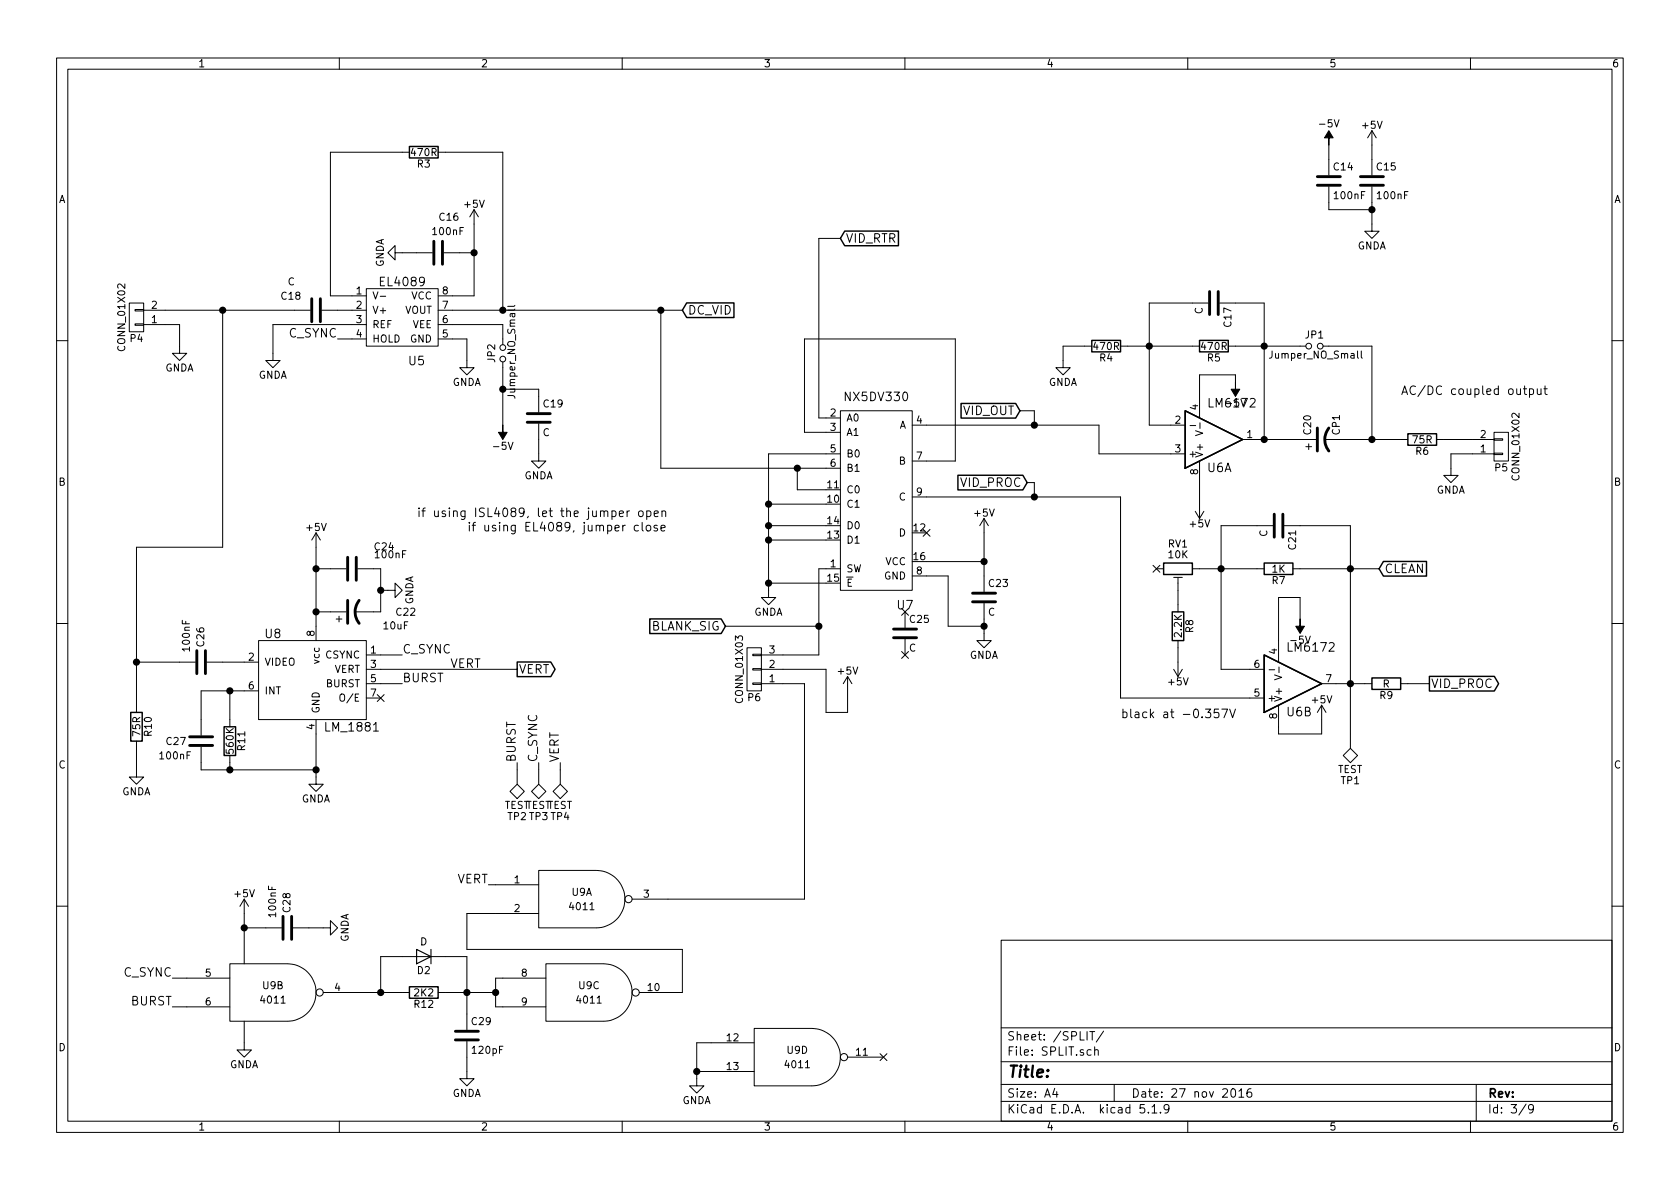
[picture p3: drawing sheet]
<svg xmlns="http://www.w3.org/2000/svg" width="297mm" height="210mm" viewBox="0 0 297 210" stroke-linecap="round" stroke-linejoin="round" font-family="sans-serif">
<g fill="none" stroke="#000" stroke-width=".18">
<path d="M10 10.3h277v189.9h-277zM12 12.2h273v186.1h-273zM60 10.3v1.9M110 10.3v1.9M160 10.3v1.9M210 10.3v1.9M260 10.3v1.9M72.4 26.9h-14v25.4h6.4M77.5 26.9h11.4v28M83.8 37.1v15.2h-6.3M83.8 37.1l-.7 1.2M83.8 37.1l.8 1.2"/>
<path d="M234.9 25.6v5.4M234.9 33v4.1h7.7M242.6 33v7.9h1.2l-1.2 1.3-1.3-1.3h1.3M242.6 23.1v7.9M242.6 23.1l-.8 1.3M242.6 23.1l.7 1.3M22.9 53.6h2.5v5.1h-2.5zM23.9 54.7h1.5v.3h-1.5zM23.9 57.3h1.5v.2h-1.5zM25.4 57.4h6.3v5.1h1.3l-1.3 1.2-1.2-1.2h1.2M25.4 54.9h29.5M39.4 54.9v41.9h-15.3v29.2"/>
<path d="M56.9 54.9h7.9M59.7 59.9h5.1M64.8 51h12.7v10.2h-12.7zM64.8 57.4h-16.5v6.3h1.2l-1.2 1.3-1.3-1.3h1.3M66 51.6l.4 1.3 .4-1.3M67.2 52.4h1M69.8 44.7v-1.3l-1.2 1.3 1.2 1.3v-1.3h6.7M77.5 59.9h5v5.1h1.3l-1.3 1.3-1.2-1.3h1.2M77.5 54.9h43.1M77.5 57.4h11.4v3.6M78.5 44.7h5.3M91 54l-.1 .2h-1.1"/>
<path d="M116.8 54.9v27.9h31.8M148.6 42.2h-3.8v31.7h3.8M213.6 53.6h-10.4v21.6h6.3M215.6 53.6h7.9v24.1M10 60.2h2M88.9 68.8h6.3v4.1M88.9 64v11.2M95.2 74.9v6.6h1.3l-1.3 1.3-1.2-1.3h1.2M148.6 72.6h12.7v31.8h-12.7zM148.6 76.4h-6.4v-16.5h26.7v21.6h-7.6M161.3 75.2h33v5.1h15.2M180.3 72.6h2.6v2.6"/>
<path d="M193 61.2h-5v3.8h1.2l-1.2 1.3-1.3-1.3h1.3M198.1 61.2h14M210.4 75.3h1M211.4 76.2l1.2 .4-1.2 .4M212.2 74.8v1M217.2 61.2h13.7M218.4 67.6v-1.3h-6.3v7.6M219.7 77.7h13M230.9 79h1M231.4 78.5v1M233.9 61.2h8.7v16.5M234.2 77.7h14.7"/>
<path d="M240.7 62.1v1.1l.2 .1M254 77.7h10.2M264.2 77.6h1.5v.2h-1.5zM264.2 76.4h2.5v5.1h-2.5zM269.3 68.8h.6M269.6 68.2v1.3v.2l.3 .1M270.4 68.8h.5l.2 .1v.7a.48 .48 0 0 1-.7 .1M270.4 68.8v1.5M271.8 68.8v.7a.37 .37 0 0 0 .3 .3 .37 .37 0 0 0 .4-.2M272.5 68.8v1M273 68.8h.6M273.2 68.2v1.3l.1 .2 .3 .1"/>
<path d="M285 60.2h2M55.9 94.2l-.8 1.3M55.9 94.2v19.1M55.9 94.2l.7 1.3M108.2 90.4l.4-.1 .3 .3-.1 .7h-.6M109.5 90.9l.7-.2v-.3l-.5-.1-.2 .2 .1 .8h.6M110.9 90.3v1.1M111.3 90.3l-.4 .3M112.9 93l-.5-.1-.2 .1v.7a.48 .48 0 0 0 .7 .1M113 90.5l.2-.2 .4 .2 .1 .6-.1 .2-.4 .1-.2-.2zM113.5 92.4v1.3l.2 .2M114.3 93l.3-.1 .4 .1 .1 .6-.2 .2-.3 .1-.3-.2z"/>
<path d="M114.4 90.4l.4-.1 .3 .3v.5l-.2 .2h-.5M114.4 90.3v1.6M115.7 90.9l.7-.2-.1-.3-.4-.1-.2 .2v.8h.6M116.2 93l-.4-.1-.2 .2 .1 .2 .5 .2v.3h-.6M116.9 93.4l.7-.2-.1-.2-.4-.1-.2 .2v.7h.6M117 90.5l.1-.1a.37 .37 0 0 1 .6 .1v.9M117 90.3v1.1M135.9 93h10.1M135.9 95.5h10.1M135.9 89.1h10.1M141 82.8v3.8h5M148.6 80.3h-12.7v25.4h1.3l-1.3 1.2-1.3-1.2h1.3"/>
<path d="M161.3 87.9h36.8v35.5h25.4M163.2 93.6l1.2 1.2M163.8 99.3h10.2M164.4 93.6l-1.2 1.2M174 91.7v12.9M174 91.7l-.8 1.3M174 91.7l.8 1.3M181.6 85.3h1.3v2.6M203.9 100l1.2 1.2M205.1 100l-1.2 1.2M211.3 90.4l.8 1.3M212.1 81.5v10.2"/>
<path d="M212.9 90.4l-.8 1.3M225 93h-9.1v25.4h7.6M227.1 93h11.7v39.3M264.2 80.1h1.5v.3h-1.5zM264.2 80.3h-7.7v3.8h1.3l-1.3 1.2-1.2-1.2h1.2M10 110.3h2M24.1 117.1h10.4M36.6 117.1h9.1M45.7 113.3h19.1v13.9h-19.1zM55.9 100.6h5.3M55.9 108.2h5.3M59.4 109.5h1.1"/>
<path d="M59.9 109v1M63.2 100.6h4.1v7.6h-4.6M64.8 118.4h26.6M64.8 115.8h6.3M67.3 104.4h2.5v-1.3l1.3 1.3-1.3 1.3v-1.3M128.3 110.7h16.5M132.1 114.5h2.5v7.7h-2.5zM133.1 115.7h1.5v.2h-1.5zM133.1 118.2h1.5v.3h-1.5zM134.6 118.4h11.4v7.6h3.9v-6.4M135.9 103.1h10.1M148.6 100.6h-3.8v15.2h-10.2"/>
<path d="M149.9 119.6l-.8 1.3M149.9 119.6l.7 1.3M159.4 107.6l1.2 1.2M159.4 115.2l1.2 1.2M160 108.2v2.8M160 113v2.8M160.6 107.6l-1.2 1.2M160.6 115.2l-1.2 1.2M161.3 101.8h6.3v8.9h6.4M174 106.7v6.6h1.3l-1.3 1.2-1.3-1.2h1.3M204.5 100.6h1.2M207.5 118.4l.8 1.2"/>
<path d="M207.5 102.1h1.5M208.3 102.1v6.1M208.3 113.3v6.3M209 118.4l-.7 1.2M210.8 100.6h12.7M224.4 118.4h1M225.3 119.3l1.3 .5-1.3 .4M226.1 118v.9M228.6 100.6h15.2M229.9 109.5v-3.8h-3.8v11.4M285 110.3h2M24.1 131.1v6.3h1.3l-1.3 1.3-1.2-1.3h1.2"/>
<path d="M35.6 132.1v4h20.3M40.6 122.2v6.3M40.6 133.6v2.5M45.7 122.2h-10.1v7.8M55.9 127.2v11.5h1.2l-1.2 1.2-1.3-1.2h1.3M60.1 122.9a.45 .45 0 0 1 .8 0 .88 .88 0 0 1-.3 1.1l-.3-.1a1.07 1.07 0 0 1-.2-1zM64.8 123.4h2.5M64.8 120.9h6.3M66.7 122.8l1.2 1.2M67.9 122.8l-1.2 1.2M90.2 139.9l1.2-1.2 1.3 1.2-1.3 1.3zM91.4 134.9v3.8"/>
<path d="M94 139.9l1.2-1.2 1.3 1.2-1.3 1.3zM95.2 134.9v3.8M97.8 139.9l1.3-1.2 1.2 1.2-1.2 1.3zM99.1 134.9v3.8M133.1 120.8h1.5v.2h-1.5zM134.6 120.9h7.6v38.1h-30.4M215.5 125.4h-.8v.7l.2-.1h.5l.1 .3v.5l-.3 .1h-.3l-.2-.1M216 125.4h1l-.6 1.5M217.4 125.4l.5 1.5 .5-1.5M226.1 124.7v5.1h7.6v-5.1M233.7 120.9h8.9M233.7 124.7l-.8 1.3"/>
<path d="M233.7 124.7l.7 1.3M237.5 133.6l1.3-1.3 1.2 1.3-1.2 1.3zM247.6 120.9h5.1M43.2 159l-.8 1.3M43.2 159v11.4M43.2 159l.7 1.3M86.4 156.5h8.8M105.4 153.9h-10.2v10.2h10.2M105.5 153.9a5.1 5.1 0 0 1 5 5.1 5.1 5.1 0 0 1-5 5.1M10 160.2h2M30.5 173h10.1M30.5 178h10.1"/>
<path d="M43.2 164.1h6.6M50.8 170.4h-10.2v10.2h10.2M50.9 170.4a5.1 5.1 0 0 1 5 5.1 5.1 5.1 0 0 1-5 5.1M51.8 164.1h6.6v-1.3l1.3 1.3-1.3 1.2v-1.2M57.1 175.5h15.3M67.3 175.5v-6.3h15.2v12.9M77.5 175.5h10.1M95.2 161.5h-12.7v6.4h38.1v7.6h-7.6M96.5 173h-8.9v5h8.9M106.7 170.4h-10.2v10.2h10.2M106.7 170.4a5.1 5.1 0 0 1 5.1 5.1 5.1 5.1 0 0 1-5.1 5.1M177 166.3h108v32h-108z"/>
<path d="M285 160.2h2M43.2 180.6v5.1h1.2l-1.2 1.2-1.3-1.2h1.3M60 198.3v1.9M82.5 184.1v6.6h1.3l-1.3 1.3-1.2-1.3h1.2M110 198.3v1.9M123.2 189.5h10.1M133.3 184.4h-10.1v7.6h1.3l-1.3 1.3-1.3-1.3h1.3M143.5 181.9h-10.2v10.1h10.2M143.6 181.9a5.1 5.1 0 0 1 5 5 5.1 5.1 0 0 1-5 5.1M149.9 186.9h6.3M155.6 186.3l1.2 1.2M156.8 186.3l-1.2 1.2"/>
<path d="M160 198.3v1.9M177 194.8h108M177 191.8h108M177 187.8h108M177 181.8h108M186.5 192.5l-.4 1h1M186.8 193v1M192.7 182.4h.8M192.9 185.7l-.4-.1-.3 .3 .1 .6h.6M193.1 182.4v1.5M193.5 185.7l.3-.1 .3 .1 .1 .9M193.5 185.1v1.5"/>
<path d="M195.1 182.3l-1.3 2M197 191.8v3M202.3 195.3h-.7l-.1 .7 .3-.1 .5 .1 .1 .2-.1 .5-.2 .1-.6-.1M203 196.7v.1M203.7 195.8l.4-.5v1.5M203.7 196.8h.8M205.2 196.7v.1M206.7 196l-.1 .2a.48 .48 0 0 1-.7-.1v-.6a.48 .48 0 0 1 .7-.1v.1a1.19 1.19 0 0 1-.2 1.2l-.4 .1M210 198.3v1.9M217.8 192.7l.3-.2a.94 .94 0 0 1 0 1.5l-.4-.3-.1-.6zM219 193l.5-.5v1.5M219 194h.9"/>
<path d="M221.2 192.5a.59 .59 0 0 0-.7 .7v.7l.3 .1 .5-.1v-.5l-.1-.2-.4-.1-.3 .3M260 198.3v1.9M261 191.8v6.5M269.8 195.2l-1.2 2M271.1 196l-.3 .3-.4-.1-.1-.2v-.4l.1-.2 .4-.1 .2 .2a1.19 1.19 0 0 1-.2 1.2l-.4 .1"/>
<circle cx="88.9" cy="63.5" r=".51"/>
<circle cx="88.9" cy="61.5" r=".51"/>
<circle cx="231.4" cy="61.2" r=".51"/>
<circle cx="233.4" cy="61.2" r=".51"/>
<circle cx="111.1" cy="159" r=".63"/>
<circle cx="56.5" cy="175.5" r=".63"/>
<circle cx="112.4" cy="175.5" r=".63"/>
<circle cx="149.2" cy="186.9" r=".63"/>
</g>
<path d="M234.9 23.1l.8 1.3h-.8v1.2v-1.2h-.7zM88.9 75.2v1.2h.8l-.8 1.3-.8-1.3h.8zM218.4 67.6v1.2h.8l-.8 1.3-.7-1.3h.7zM229.9 109.5v1.2h.7l-.7 1.3-.8-1.3h.8z" fill="#000" stroke="#000" stroke-width=".18"/>
<g fill="none" stroke="#000" stroke-width=".25">
<path d="M72.4 25.9h5.1v2h-5.1zM121.4 53.6h8.4v2.6h-8.4l-.8-1.3zM149.4 40.9h9.5v2.6h-9.5l-.8-1.3zM169.9 71.3h9.7l.7 1.3-.7 1.3h-9.7zM193 60.2h5.1v2h-5.1zM209.5 72.6l10.2 5.1-10.2 5.1zM212.1 60.2h5.1v2h-5.1zM248.9 76.7h5.1v2h-5.1zM169.4 84h11.4l.8 1.3-.8 1.3h-11.4zM205.7 99.6h5.1v2h-5.1zM223.5 99.6h5.1v2h-5.1zM244.6 99.3h7.6v2.6h-7.6l-.8-1.3z"/>
<path d="M91.4 117.1h6l.7 1.3-.7 1.3h-6zM114.9 109.4h12.6l.8 1.3-.8 1.3h-12.6zM207.3 108.2h2v5.1h-2zM223.5 115.8l10.2 5.1-10.2 5.1zM242.6 119.9h5v2h-5zM252.7 119.6h11.5l.8 1.3-.8 1.3h-11.5zM23.1 126h2v5.1h-2zM39.6 128.5h2.1v5.1h-2.1zM72.4 174.5h5.1v2h-5.1z"/>
</g>
<g fill="none" stroke="#000" stroke-width=".51">
<path d="M232.9 32.8h4.1M232.9 31.2h4.1M240.5 32.8h4.1M240.5 31.2h4.1M55.1 52.8v4.1M56.6 52.8v4.1M76.7 42.7v4M78.2 42.7v4M213.9 51.6v4M215.4 51.6v4M93.2 74.7h4.1M93.2 73.1h4.1"/>
<path d="M232.9 75.7v4.1M234.9 75.7a3.3 3.3 0 0 0 0 4.1M61.5 98.5v4.1M63 98.5v4.1M225.3 90.9v4.1M226.8 90.9v4.1M34.8 115.1v4M36.3 115.1v4M61.5 106.2v4M63.5 106.2a3.3 3.3 0 0 0 0 4M158 112.8h4.1M158 111.2h4.1"/>
<path d="M172 106.4h4M172 104.9h4M33.5 131.8h4.1M33.5 130.3h4.1M50 162v4.1M51.6 162v4.1M80.5 183.9h4.1M80.5 182.4h4.1"/>
</g>
<path d="M73.7 167.9l2.5 1.3-2.5 1.2zM76.2 167.9v2.5" fill="none" stroke="#000" stroke-width=".2"/>
<g fill="#000" stroke="#000" stroke-width=".25">
<circle cx="242.6" cy="37.1" r=".51"/>
<circle cx="39.4" cy="54.9" r=".51"/>
<circle cx="83.8" cy="44.7" r=".51"/>
<circle cx="88.9" cy="54.9" r=".51"/>
<circle cx="116.8" cy="54.9" r=".51"/>
<circle cx="88.9" cy="68.8" r=".51"/>
<circle cx="182.9" cy="75.2" r=".51"/>
<circle cx="203.2" cy="61.2" r=".51"/>
<circle cx="223.5" cy="61.2" r=".51"/>
<circle cx="223.5" cy="77.7" r=".51"/>
<circle cx="242.6" cy="77.7" r=".51"/>
<circle cx="135.9" cy="93" r=".51"/>
<circle cx="135.9" cy="95.5" r=".51"/>
<circle cx="135.9" cy="89.1" r=".51"/>
<circle cx="141" cy="82.8" r=".51"/>
<circle cx="174" cy="99.3" r=".51"/>
<circle cx="182.9" cy="87.9" r=".51"/>
<circle cx="24.1" cy="117.1" r=".51"/>
<circle cx="55.9" cy="100.6" r=".51"/>
<circle cx="55.9" cy="108.2" r=".51"/>
<circle cx="67.3" cy="104.4" r=".51"/>
<circle cx="135.9" cy="103.1" r=".51"/>
<circle cx="144.8" cy="110.7" r=".51"/>
<circle cx="174" cy="110.7" r=".51"/>
<circle cx="215.9" cy="100.6" r=".51"/>
<circle cx="238.8" cy="100.6" r=".51"/>
<circle cx="40.6" cy="122.2" r=".51"/>
<circle cx="40.6" cy="136.1" r=".51"/>
<circle cx="55.9" cy="136.1" r=".51"/>
<circle cx="238.8" cy="120.9" r=".51"/>
<circle cx="43.2" cy="164.1" r=".51"/>
<circle cx="67.3" cy="175.5" r=".51"/>
<circle cx="82.6" cy="175.5" r=".51"/>
<circle cx="87.6" cy="175.5" r=".51"/>
<circle cx="123.2" cy="189.5" r=".51"/>
</g>
<text font-size="2.8" x="178" y="190.5">Title:</text>
<g font-size="2.1">
<text x="149.5" y="42.9">VID_RTR</text>
<text x="67.4" y="50.6">EL4089</text>
<text x="51.1" y="59.7">C_SYNC</text>
<text x="121.6" y="55.6">DC_VID</text>
<text x="72.3" y="64.6">U5</text>
<text x="149.6" y="70.9">NX5DV330</text>
<text x="247.6" y="69.8">AC/DC coupled output</text>
<text x="170.2" y="73.4">VID_OUT</text>
<text x="213.9" y="72.1">LM6172</text>
<text x="213.5" y="83.5">U6A</text>
<text x="169.8" y="86.1">VID_PROC</text>
<text x="73.7" y="91.4">if using ISL4089, let the jumper open</text>
<text x="82.5" y="94">if using EL4089, jumper close</text>
<text x="244.8" y="101.3">CLEAN</text>
<text x="158.7" y="107.8">U7</text>
<text x="46.9" y="112.8">U8</text>
<text x="115.1" y="111.5">BLANK_SIG</text>
<text x="71.1" y="115.6">C_SYNC</text>
<text x="79.4" y="118.1">VERT</text>
<text x="91.7" y="119.1">VERT</text>
<text x="227.9" y="115.2">LM6172</text>
<text x="71.1" y="120.6">BURST</text>
<text x="253" y="121.7">VID_PROC</text>
<text x="57.8" y="129.4">LM_1881</text>
<text x="198.1" y="127">black at -0.357V</text>
<text x="227.6" y="126.7">U6B</text>
<text x="91.2" y="134.9" transform="rotate(-90 91.2 134.9)">BURST</text>
<text x="95" y="134.9" transform="rotate(-90 95 134.9)">C_SYNC</text>
<text x="98.8" y="134.9" transform="rotate(-90 98.8 134.9)">VERT</text>
<text x="80.7" y="156.2">VERT</text>
<text x="21.9" y="172.7">C_SYNC</text>
<text x="23.2" y="177.8">BURST</text>
<text x="178" y="184">Sheet: /SPLIT/</text>
<text x="178" y="186.7">File: SPLIT.sch</text>
<text x="178" y="196.9">KiCad E.D.A. kicad 5.1.9</text>
<text x="178" y="194.1">Size: A4</text>
<text x="200" y="194.1">Date: 27 nov 2016</text>
<text x="263" y="194.1">Rev:</text>
<text x="263" y="196.9">Id: 3/9</text>
</g>
<g font-size="1.8">
<text x="35" y="11.9">1</text>
<text x="85" y="11.9">2</text>
<text x="135" y="11.9">3</text>
<text x="185" y="11.9">4</text>
<text x="235" y="11.9">5</text>
<text x="285" y="11.9">6</text>
<text x="233.6" y="22.5">-5V</text>
<text x="241" y="22.8">+5V</text>
<text x="72.8" y="27.6">470R</text>
<text x="73.8" y="29.6">R3</text>
<text x="10.4" y="35.9">A</text>
<text x="235.9" y="30.1">C14</text>
<text x="236" y="35.2">100nF</text>
<text x="243.5" y="30.1">C15</text>
<text x="243.7" y="35.2">100nF</text>
<text x="285.4" y="35.9">A</text>
<text x="76.7" y="41.6">100nF</text>
<text x="77.7" y="39">C16</text>
<text x="82.2" y="36.7">+5V</text>
<text x="67.9" y="47.3" transform="rotate(-90 67.9 47.3)">GNDA</text>
<text x="240" y="44.1">GNDA</text>
<text x="49.8" y="53">C18</text>
<text x="50.9" y="50.5">C</text>
<text x="63" y="52.1">1</text>
<text x="72.7" y="53">VCC</text>
<text x="78.3" y="52.1">8</text>
<text x="26.8" y="57.1">1</text>
<text x="26.8" y="54.6">2</text>
<text x="63" y="54.6">2</text>
<text x="63" y="57.1">3</text>
<text x="63" y="59.7">4</text>
<text x="65.8" y="55.5">V+</text>
<text x="65.8" y="58">REF</text>
<text x="71.6" y="55.5">VOUT</text>
<text x="72.9" y="58">VEE</text>
<text x="78.3" y="59.7">5</text>
<text x="78.3" y="57.1">6</text>
<text x="78.3" y="54.6">7</text>
<text x="212.6" y="55.6" transform="rotate(-90 212.6 55.6)">C</text>
<text x="217.7" y="57.8" transform="rotate(-90 217.7 57.8)">C17</text>
<text x="230.8" y="59.9">JP1</text>
<text x="22.1" y="61.8" transform="rotate(-90 22.1 61.8)">CONN_01X02</text>
<text x="23.1" y="60.5">P4</text>
<text x="29.2" y="65.7">GNDA</text>
<text x="65.8" y="60.6">HOLD</text>
<text x="72.5" y="60.6">GND</text>
<text x="87.6" y="64.1" transform="rotate(-90 87.6 64.1)">JP2</text>
<text x="193.5" y="61.9">470R</text>
<text x="194.5" y="63.9">R4</text>
<text x="212.5" y="61.9">470R</text>
<text x="213.5" y="63.9">R5</text>
<text x="224.8" y="63.4">Jumper_NO_Small</text>
<text x="45.7" y="67">GNDA</text>
<text x="80" y="68.2">GNDA</text>
<text x="91.1" y="70.1" transform="rotate(-90 91.1 70.1)">Jumper_NO_Small</text>
<text x="185.4" y="68.2">GNDA</text>
<text x="217.1" y="71.9">-5V</text>
<text x="96" y="77.1">C</text>
<text x="96.2" y="72.1">C19</text>
<text x="146.8" y="73.7">2</text>
<text x="146.8" y="76.2">3</text>
<text x="149.6" y="74.5">A0</text>
<text x="149.6" y="77.1">A1</text>
<text x="159" y="75.8">A</text>
<text x="162.1" y="74.9">4</text>
<text x="207.8" y="74.9">2</text>
<text x="211.8" y="72.5" transform="rotate(-90 211.8 72.5)">4</text>
<text x="220.5" y="77.5">1</text>
<text x="231.8" y="76.8" transform="rotate(-90 231.8 76.8)">C20</text>
<text x="236.9" y="76.8" transform="rotate(-90 236.9 76.8)">CP1</text>
<text x="261.8" y="77.5">2</text>
<text x="87.5" y="79.5">-5V</text>
<text x="146.8" y="80">5</text>
<text x="146.8" y="82.5">6</text>
<text x="149.6" y="80.9">B0</text>
<text x="149.6" y="83.4">B1</text>
<text x="159" y="82.2">B</text>
<text x="162.1" y="81.3">7</text>
<text x="207.8" y="80">3</text>
<text x="210.1" y="80.9">+</text>
<text x="211.8" y="83.9" transform="rotate(-90 211.8 83.9)">8</text>
<text x="212.7" y="81" transform="rotate(-90 212.7 81)">V+</text>
<text x="249.8" y="78.4">75R</text>
<text x="250.3" y="80.4">R6</text>
<text x="261.8" y="80">1</text>
<text x="264.4" y="83.4">P5</text>
<text x="10.4" y="85.9">B</text>
<text x="92.7" y="84.8">GNDA</text>
<text x="146.4" y="88.9">10</text>
<text x="146.4" y="86.4">11</text>
<text x="149.6" y="89.8">C1</text>
<text x="149.6" y="87.2">C0</text>
<text x="159" y="88.5">C</text>
<text x="162.1" y="87.6">9</text>
<text x="253.9" y="87.3">GNDA</text>
<text x="268.7" y="84.6" transform="rotate(-90 268.7 84.6)">CONN_01X02</text>
<text x="285.4" y="85.9">B</text>
<text x="54.3" y="93.9">+5V</text>
<text x="146.4" y="95.2">13</text>
<text x="146.4" y="92.7">14</text>
<text x="149.6" y="93.6">D0</text>
<text x="159" y="94.9">D</text>
<text x="161.6" y="94">12</text>
<text x="172.4" y="91.4">+5V</text>
<text x="210.5" y="93.3">+5V</text>
<text x="224.1" y="94.9" transform="rotate(-90 224.1 94.9)">C</text>
<text x="66.3" y="97.3">C24</text>
<text x="66.5" y="98.7">100nF</text>
<text x="146.8" y="100.3">1</text>
<text x="149.6" y="101.2">SW</text>
<text x="149.6" y="96.1">D1</text>
<text x="156.5" y="99.9">VCC</text>
<text x="161.6" y="99.1">16</text>
<text x="162.1" y="101.6">8</text>
<text x="206.6" y="96.8">RV1</text>
<text x="206.7" y="98.7">10K</text>
<text x="224.9" y="101.3">1K</text>
<text x="229.2" y="97.1" transform="rotate(-90 229.2 97.1)">C21</text>
<text x="73.1" y="107" transform="rotate(-90 73.1 107)">GNDA</text>
<text x="146.4" y="102.9">15</text>
<text x="149.6" y="103.8">E</text>
<text x="156.3" y="102.5">GND</text>
<text x="174.9" y="103.8">C23</text>
<text x="224.9" y="103.3">R7</text>
<text x="55.6" y="112.5" transform="rotate(-90 55.6 112.5)">8</text>
<text x="67.9" y="111.3">10uF</text>
<text x="70.1" y="108.9">C22</text>
<text x="133.3" y="108.9">GNDA</text>
<text x="160.9" y="110.2">C25</text>
<text x="174.7" y="108.9">C</text>
<text x="209" y="112.6" transform="rotate(-90 209 112.6)">2.2K</text>
<text x="211" y="111.9" transform="rotate(-90 211 111.9)">R8</text>
<text x="228.5" y="113.8">-5V</text>
<text x="33.6" y="115" transform="rotate(-90 33.6 115)">100nF</text>
<text x="36.1" y="114.3" transform="rotate(-90 36.1 114.3)">C26</text>
<text x="44" y="116.8">2</text>
<text x="46.7" y="117.7">VIDEO</text>
<text x="56.5" y="117.2" transform="rotate(-90 56.5 117.2)">vcc</text>
<text x="57.6" y="116.5">CSYNC</text>
<text x="59" y="119">VERT</text>
<text x="65.6" y="115.6">1</text>
<text x="65.6" y="118.1">3</text>
<text x="136" y="118.1">2</text>
<text x="136" y="115.6">3</text>
<text x="148.3" y="119.3">+5V</text>
<text x="160.7" y="115.2">C</text>
<text x="171.4" y="116.5">GNDA</text>
<text x="221.8" y="118.1">6</text>
<text x="225.8" y="115.7" transform="rotate(-90 225.8 115.7)">4</text>
<text x="44" y="121.9">6</text>
<text x="46.7" y="122.8">INT</text>
<text x="57.7" y="121.5">BURST</text>
<text x="60.7" y="124.1">O/E</text>
<text x="65.6" y="120.6">5</text>
<text x="65.6" y="123.2">7</text>
<text x="131.4" y="124" transform="rotate(-90 131.4 124)">CONN_01X03</text>
<text x="132.3" y="124">P6</text>
<text x="136" y="120.6">1</text>
<text x="206.7" y="121.2">+5V</text>
<text x="221.8" y="123.2">5</text>
<text x="224" y="124.1">+</text>
<text x="226.7" y="124.2" transform="rotate(-90 226.7 124.2)">V+</text>
<text x="232.1" y="124.4">+5V</text>
<text x="234.5" y="120.6">7</text>
<text x="244" y="123.6">R9</text>
<text x="244.5" y="121.6">R</text>
<text x="24.8" y="130.1" transform="rotate(-90 24.8 130.1)">75R</text>
<text x="26.8" y="130.1" transform="rotate(-90 26.8 130.1)">R10</text>
<text x="29.5" y="131.7">C27</text>
<text x="55.6" y="129" transform="rotate(-90 55.6 129)">4</text>
<text x="56.5" y="126.2" transform="rotate(-90 56.5 126.2)">GND</text>
<text x="225.8" y="127.1" transform="rotate(-90 225.8 127.1)">8</text>
<text x="10.4" y="135.9">C</text>
<text x="28.4" y="134.3">100nF</text>
<text x="41.3" y="133.1" transform="rotate(-90 41.3 133.1)">560K</text>
<text x="43.4" y="132.7" transform="rotate(-90 43.4 132.7)">R11</text>
<text x="236.5" y="136.7">TEST</text>
<text x="285.4" y="135.9">C</text>
<text x="21.5" y="140.6">GNDA</text>
<text x="53.3" y="141.9">GNDA</text>
<text x="89.2" y="143">TESTTESTTEST</text>
<text x="237.1" y="138.7">TP1</text>
<text x="89.8" y="145">TP2 TP3 TP4</text>
<text x="41.6" y="158.7">+5V</text>
<text x="48.8" y="162" transform="rotate(-90 48.8 162)">100nF</text>
<text x="51.4" y="161.3" transform="rotate(-90 51.4 161.3)">C28</text>
<text x="91" y="156.2">1</text>
<text x="91" y="161.3">2</text>
<text x="100.9" y="161">4011</text>
<text x="101.1" y="158.4">U9A</text>
<text x="113.8" y="158.7">3</text>
<text x="61.6" y="166.6" transform="rotate(-90 61.6 166.6)">GNDA</text>
<text x="74.3" y="167.2">D</text>
<text x="36.3" y="172.7">5</text>
<text x="73.8" y="172.3">D2</text>
<text x="92.2" y="172.7">8</text>
<text x="36.3" y="177.8">6</text>
<text x="46.3" y="177.5">4011</text>
<text x="46.5" y="174.9">U9B</text>
<text x="59.2" y="175.3">4</text>
<text x="73.3" y="178.2">R12</text>
<text x="73.3" y="176.2">2K2</text>
<text x="92.2" y="177.8">9</text>
<text x="102.2" y="177.5">4011</text>
<text x="102.4" y="174.9">U9C</text>
<text x="114.6" y="175.3">10</text>
<text x="10.4" y="185.9">D</text>
<text x="83.5" y="181.3">C29</text>
<text x="128.6" y="184.1">12</text>
<text x="285.4" y="185.9">D</text>
<text x="40.6" y="188.9">GNDA</text>
<text x="83.6" y="186.4">120pF</text>
<text x="128.6" y="189.2">13</text>
<text x="139" y="188.9">4011</text>
<text x="139.2" y="186.4">U9D</text>
<text x="151.4" y="186.7">11</text>
<text x="80" y="194">GNDA</text>
<text x="120.6" y="195.2">GNDA</text>
<text x="35" y="199.9">1</text>
<text x="85" y="199.9">2</text>
<text x="135" y="199.9">3</text>
<text x="185" y="199.9">4</text>
<text x="235" y="199.9">5</text>
<text x="285" y="199.9">6</text>
</g>
</svg>
